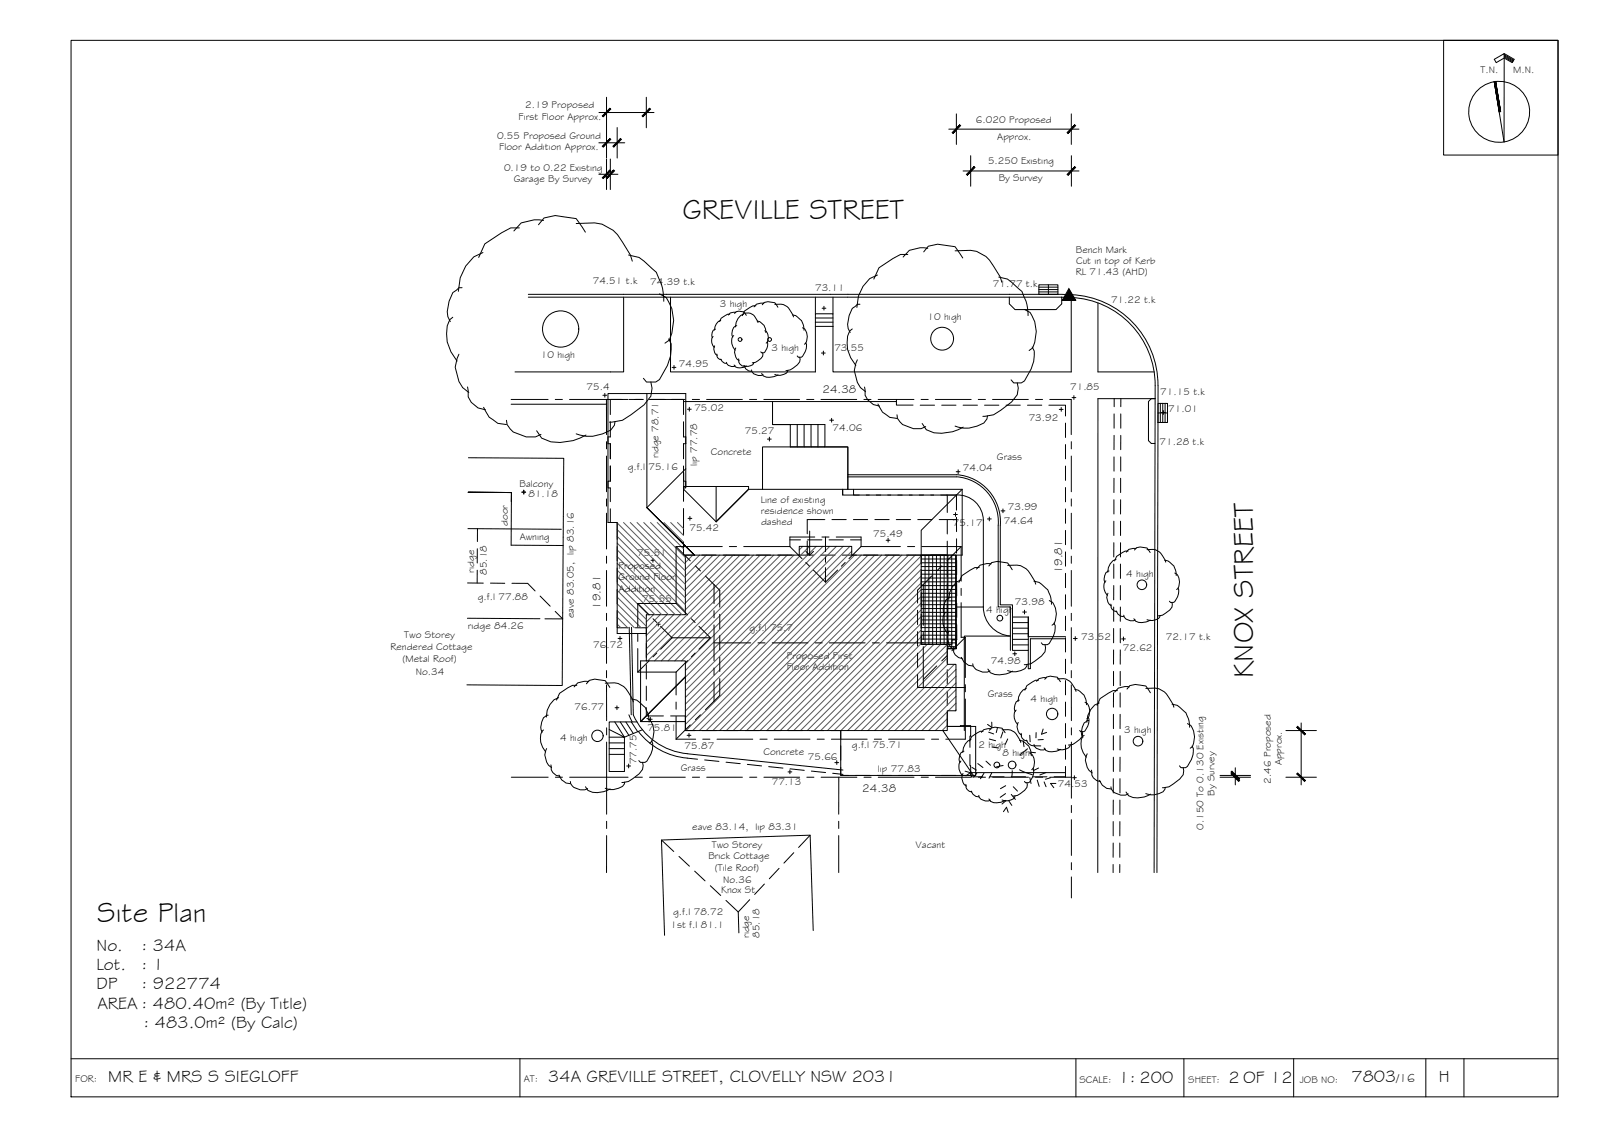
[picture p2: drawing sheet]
<svg xmlns="http://www.w3.org/2000/svg" width="420mm" height="297mm" viewBox="0 0 420 297" stroke-linecap="round" stroke-linejoin="round" font-family="sans-serif">
<!-- layer: TILES -->
<g fill="none" stroke="#000" stroke-width=".26">
<path d="M241.6 146.6h9.2M241.6 147.5h9.2M241.6 148.5h9.2M241.6 149.5h9.2M241.6 150.5h9.2M241.6 151.5h9.2M241.6 152.5h9.2M241.6 153.5h9.2M241.6 154.5h9.2M241.6 155.5h9.2M241.6 156.5h9.2M241.6 157.5h9.2"/>
<path d="M241.6 158.5h9.2M241.6 159.5h9.2M242.6 145.5v23.4M243.6 145.5v23.4M244.6 145.5v23.4M245.6 145.5v23.4M246.6 145.5v23.4M247.6 145.5v23.4M248.6 145.5v24.6M249.6 145.5v24.6M250.6 145.5v24.6M241.6 160.5h9.2"/>
<path d="M241.6 161.5h9.2M241.6 162.5h9.2M241.6 163.5h9.2M241.6 164.5h9.2M241.6 165.5h9.2M241.6 166.5h9.2M241.6 167.5h9.2M241.6 168.5h9.2M248.4 169.5h2.4"/>
</g>
<!-- layer: EXISTING -->
<g fill="none" stroke="#000" stroke-width=".26">
<path d="M138.6 77.9h139.9v1.8l-1.5 1.5h-10.8l-1.5-1.5v-1.8M138.6 77.2h138.9M163.6 77.9v19.6h-28.5M175.9 77.9v19.6h38v-11.9h4.6M213.9 77.9v4.4M218.5 77.9v4.4M272.5 74.7h5v2.5h-5zM272.5 75.9h5M272.5 75.3h5M272.5 76.5h5M275 74.7v2.5M277.5 77.2l3.5 .1"/>
<path d="M278.4 77.9l2.6 .1v19.5h-62.5v-11.9M280.9 78a23 23 0 0 1 22.1 23l-.3 127.8M281 77.3a23.8 23.8 0 0 1 22.7 23.7l-.3 127.8M288 79.4v18.1h14.7M213.9 85.6v-3.3h4.6v3.3M213.9 84.5h4.6M213.9 83.4h4.6M134.1 106h25M160.1 110.6v3.9h-.6v1.8h.6v4M163.1 104.7h-3v4M165 104.7h3.7M170.6 104.7h3.8"/>
<path d="M176.2 104.7h3.1v4M179.3 105.3h55.8v.9h4.4M179.3 110.6v3.9h.6v1.8h-.6v4M202.6 105.3v6h4.7v5.9h9.1v-5.9h-13.8M209.1 111.3v5.9M210.9 111.3v5.9M212.7 111.3v5.9M214.5 111.3v5.9M216.4 117.2h6v7.3h28.5a12.4 12.4 0 0 1 11.5 13.2l-.1 20.9h3.2v3.2h4.2M235.1 104.7v.6M241.3 106.2h3.8M247 106.2h3.7"/>
<path d="M252.6 106.2h3.8M258.2 106.2h3.8M263.8 106.2h3.8M269.5 106.2h3.7M275.1 106.2h4.3v2.9M279.4 110.9v3.8M279.4 116.6v3.7M292.2 119.8v3.7M292.2 108.5v3.8M292.2 114.1v3.8M292.2 104.5v2.1M293.9 119.8v3.7"/>
<path d="M293.9 108.5v3.8M293.9 114.1v3.8M294 104.5l-.1 2.1M301.9 104.5l-.7 .8v10.2l.7 .8h1M303 104.5h-15l-.1 124.3M303.7 105.8h2.5v5h-2.5zM303.7 108.3h2.5M304.3 105.8v5M305 105.8v5M305.6 105.8v5M122.7 138.6l24.5 .2M122.8 129l11.3 .1v2.4v-2.4z"/>
<path d="M122.8 129l11.3 .1v2.4M122.9 120l25 .2-.4 59.5-25-.2M125.2 138.6v3.4M134.1 131.5v11.4l13.6 .1M160.1 122.2v3.9h-.6v1.8h.6v3.6M160.1 133.4v3.6M179.3 122.2v3.9h.6v1.8h-.6v3.5M179.3 133.3v3.5M216.3 136.2h-4.6v3.7M218.2 136.2h3.7M221 129.8v-1.5v1.5h4.3M222.4 124.5v3.8"/>
<path d="M222.4 125h28.5M223.8 136.2h3.8M227.2 129.8h3.8M229.5 136.2h3.7M232.8 129.8h3.8M235.1 136.2h3.7M238.5 129.8h3.7M240.7 136.2h3.7M244.1 129.8h4.3v4.6M246.3 136.2h4.6M248.4 136.2v3.8M248.4 129.8h2.5"/>
<path d="M250.8 129.8a6.7 6.7 0 0 1 7.1 6.6M250.9 129.8v3.9M250.9 135.6v3.8M250.9 125a11.9 11.9 0 0 1 10.9 12.7v21.4h3.2v11.4M257.9 136.3v22.8M279.4 122.2v3.7M279.4 127.8v3.8M279.4 133.4v3.8M279.4 139.1v3.7M292.1 136.6v3.8M292.1 131v3.8M292.2 125.4l-.1 3.7"/>
<path d="M293.9 136.6v3.8M293.9 125.4v3.7M293.9 131v3.8M122.6 152.8l4.2 .1M125.2 149.5l-.1 3.4M125.2 143.9v3.7M128.6 152.9h3.8M134.3 152.9h4.1l1.9 2M141.7 156.3l2.6 2.6M192.6 145.5h3.9M198.4 145.5h3.7M204 145.5h3.8"/>
<path d="M209.6 145.5h3.8M211.7 141.8v3.7M215.3 145.5h3.7M220.9 145.5h3.7M226.5 145.5h3.8M232.1 145.5h3.8M237.8 145.5h3.8v2.4M241.6 149.7v3.8M241.6 155.4v3.7M248.4 141.9v3.7M248.4 147.5v3.7M248.4 153.1v3.8"/>
<path d="M248.4 158.7v3.8M250.7 159.1h7.2M250.9 141.3v3.7M250.9 146.9v3.7M250.9 152.5v3.7M250.9 158.1v3.8M257.9 159.1a7.6 7.6 0 0 0 7.1 7.6l-12.1 .1v24.7M279.4 144.7v3.7M279.4 150.3v3.8M279.4 155.9v3.8M292.1 159.1v3.8M292.1 147.9v3.7"/>
<path d="M292.1 153.5v3.8M292.1 142.3v3.7M293.8 159.1v3.8M293.8 153.5v3.8M293.9 147.9v3.7M293.9 142.3v3.7M122.6 162.1l19 .1M145.6 160.3l2 2-4.7-.1M165 164.5l.6 22.9M165.6 164.5l.5 22.9a17.2 17.2 0 0 0 14.3 10.2l40.7 4.3M241.6 166.6v2.3h3.1M241.6 161v3.7"/>
<path d="M246.6 168.9h3.1v-1.2h1.1v2.4h-2.4v3.6M248.4 164.4v4.5M248.4 175.6v3.7M250.9 163.8v3.9h-1.2M265.5 161.8v8.7h4.2v-8.7v5.1h9.7M265.5 163.2h4.2M265.5 164.7h4.2M265.5 166.2h4.2M265.5 167.6h4.2M265.5 169.1h4.2M279.4 167.5h-9.2v7.8h-.5v-4.8M279.4 161.6v3.7"/>
<path d="M279.4 167.2v3.7M279.4 172.8v3.8M279.4 178.4v3.8M292 176v3.8M292.1 164.8v3.7M292.1 170.4l-.1 3.7M293.8 176v3.8M293.8 170.4v3.7M293.8 164.8v3.7M159.8 191.3l4 2h-4M159.8 194.8h4M159.8 196.3h4"/>
<path d="M159.8 197.8h4M161.2 189.3l2.6 4M162.7 189.3l2.2 3.5M164.1 189.3l2 3M164.9 187.4l.9 1.9M165.6 189.3l1.6 2.5M167.1 189.3h-7.3v13h4v-9l4.7-2M167.4 191.8a18.1 18.1 0 0 0 12.8 6.9M170.1 187.7h3.9M175.9 187.7h3.9v3.8h2.5M180.2 198.8l2.8 .2M184.2 191.5h3.7"/>
<path d="M184.8 199.2l3.8 .4M189.8 191.5h3.8M190.4 199.8l3.7 .4M195.4 191.5h3.8M201.1 191.5h3.7M206.7 191.5h3.7M212.3 191.5h3.8M217.9 191.5h2.6v2.2M220.5 195.5v3.8M248.4 186.8v3.7l6.2-.3-.2 5.7M248.4 181.2v3.7M254.4 197.8l.2 5.5h-2.1"/>
<path d="M279.4 184.1v3.7M279.4 189.7v3.7M279.4 195.3v3.8M292 192.9v3.7M292 198.5v3.8M292 187.3v3.7M292 181.6v3.8M293.8 192.9v3.7M293.8 198.5l-.1 3.8M293.8 187.3v3.7M293.8 181.6v3.8M196 200.4l3.7 .4"/>
<path d="M201.6 201l3.7 .4M207.2 201.6l3.7 .4M212.5 219l-3 3.2M212.8 202.2l3.7 .3M218.4 202.7l2.7 .3M220.5 201.2v2.1h2.1M224.4 203.3h3.8M230 203.3h3.8M235.7 203.3h3.7M241.3 203.3h3.8M246.9 203.3h3.8M257.7 203.7h-3v-1.1h24.7v1.1h-2.9"/>
<path d="M259.6 203.7h3.7M265.2 203.7h3.8M270.8 203.7h3.8M279.4 200.9v2.9M292 215.4v3.7M292 204.1v3.8M292 209.8v3.7M293.7 215.4v3.7M293.7 209.8v3.7M293.7 204.1v3.8M173.5 220.2l3.2 3M178.1 224.5l2.7 2.6"/>
<path d="M182.2 228.4l2.7 2.5M186.3 232.2l2.7 2.6M190.4 236.1l3.2 3M196.6 235.9l-3 3.2 .2 5.5M200.5 231.8l-2.6 2.7M204.3 227.7l-2.5 2.7M208.2 223.6l-2.6 2.7M291.9 226.6v2.2M292 221l-.1 3.8M293.7 226.6v2.2M293.7 221v3.8M213.3 244l-.8-25-5.4 .1-33.6 1.1 .8 25"/>
</g>
<!-- layer: BORDER -->
<g fill="none" stroke="#000" stroke-width=".26">
<path d="M18.6 10.6h390v277h-390zM378.6 10.6h30v30.1h-30zM394.5 14l2.6 1.6-.5 .8-2.1-1.2-2.1 1.2-.5-.8 2.6-1.6v23.2l-2.6-15.8M394.5 14.3l2.5 1.5M394.5 14.6l2.4 1.4M394.5 14.9l2.2 1.3M392.3 21.4l1.3 7.9M18.6 277.6h390M136.4 277.6v10M282.2 277.6v10M310.5 277.6v10M339.3 277.6v10"/>
<path d="M374 277.6v10M383.9 277.6v10"/>
<circle cx="393.2" cy="29.3" r="8"/>
</g>
<!-- layer: NEWWORK -->
<g fill="none" stroke="#000" stroke-width=".26">
<path d="M169.7 103.2v29.9l10.2-10.2M161.9 137v29.1h7.6M179.3 136.8v3.4M179.3 127.5h17v.8l-8.5 8.5 8.5-8.5h56.1M179.3 123.9v4.4l8.5 8.5v-9.3M179.9 127.5v-24.3h-20.4v33.8h2.4v4.4M200 128.3v-11.1h22.4v11.1M223.9 128.3v1.5h4.1M229.9 129.8h3.7M235.5 129.8h3.7M241.1 129.8h3.8M246.7 129.8h4.2"/>
<path d="M252.4 128.3l-10.8 10.7v6.5M252.4 128.3v17.2h-1.6M179.3 142.1v3.4h2.9M179.8 145.5h29.8v-2.3h13.8v2.3h18.2v23.4h6.8v5.3h2.3v12.1h-2.3v5.2h-68.6v-18.2h-10.3v-12.1h10.3zM182.1 145.5l-12.4-12.4 12.4 12.4M184.1 145.5h3.7M189.7 145.5h2.9M244 145.5h6.8v24.6h-2.4M250.6 145.5h-9h6.8v23.4M161.9 160.2v4.4h2.8M166.6 164.6h2.9v2.2M169.5 173.3h-1.5v15.9h11.8"/>
<path d="M169.5 168.6v3.8M169.5 174.3v3.7M169.5 179.9v3.7M179.8 177.4l-11.8 11.8 11.8-11.8M169.5 185.5v2.2h.6"/>
</g>
<!-- layer: ROOFPLAN EXIST. -->
<path d="M247.3 191.5l8 11.8M248.4 190.5h7.5v12.8h-35.4v-11.8" fill="none" stroke="#000" stroke-width=".26"/>
<!-- layer: VEGSPREAD -->
<g fill="none" stroke="#000" stroke-width=".26">
<path d="M136.2 59.7h-2.3l-2.4 1.3-4.3 2.9-1.7 3.6M141.2 58.9l1.5-1.8 2.9-.6 5.5 .8 2.4 3.6M142.5 57.8l-2.4-.2-3.4 .8-1.9 2.2M151.1 58.6l4.9-.2a8.9 8.9 0 0 1 7.2 5.1l2.1 3.4 .5 1.6M121.2 75.4h-.8l-1.6 1.3-1 2.3-.5 2.7 .2 1.3 .6 1.3M126.7 66.2l-2.4 1.1-2.2 2.5-1.4 3-.5 3.6M164.9 66.9l2.7 .6 4.5 3.9a15.2 15.2 0 0 1 2 6.8v.8M173 77l1.7 1a10.8 10.8 0 0 1 .8 11.2l-1.1 .8M199.9 79.9l.5-.6 1-.2 1.8 .3 .8 1.2M200.3 79.5a2.61 2.61 0 0 0-2.5 .9M203.2 79.8a3.4 3.4 0 0 1 4 1.6l.9 1.7M225.5 79.8h-.6l-1.4 1-.8 1.9-.4 2.3 .1 1.1 .6 1.1"/>
<path d="M230.1 72.1l-2 .9-1.8 2.1-1.2 2.5-.4 3M238.1 66.7h-1.9l-2 1.1-3.7 2.4-1.3 3M242.3 66l1.2-1.4 2.4-.6 4.6 .7 2 2.9M243.3 65.1l-2-.1-2.8 .6-1.6 1.8M250.5 65.8l4-.2a7.3 7.3 0 0 1 6.1 4.2l1.7 2.8 .4 1.4M261.9 72.6l2.3 .6 3.8 3.2a12.5 12.5 0 0 1 1.6 6.3M118.8 83.2l-.9 .6a9.9 9.9 0 0 0 2 10.9M120.4 92.9l-.5 1.1-.5 2.3 1 3.7 .9 1.6 1.7 1.3M175.4 88.9l.6 1.2a13.1 13.1 0 0 1-3 9.4l-1 .7h-2.4l-.9-1M187 88.2a2.21 2.21 0 0 0 .3 2.9M187.4 90.7a1.87 1.87 0 0 0 .7 2.5M187.6 86.3a1.4 1.4 0 0 0-.7 2.2"/>
<path d="M188 92.8a1.25 1.25 0 0 0 1.2 1.5M189 84a2.59 2.59 0 0 0-1.6 2.5M189 94.1l.2 .3a1.76 1.76 0 0 0 1.3 .9M190.5 95l.1 .3a1.61 1.61 0 0 0 2.2 .6M191.4 82.4a3.2 3.2 0 0 0-2.7 1.9M192.4 88a2.9 2.9 0 0 0 .4 3.8M192.5 95.7a2.05 2.05 0 0 0 2.9 .5l.4-.2M192.7 82.2a1.78 1.78 0 0 1 2.8 .2l.2 .3M193 91.2a2.49 2.49 0 0 0 .8 3.4M193 81.9a1.93 1.93 0 0 0-2 .7M193.2 85.4a1.79 1.79 0 0 0-1.3 2.1l.3 .9M193.7 94.1a1.63 1.63 0 0 0 1.6 2"/>
<path d="M195.1 82.3a3.5 3.5 0 0 0-2.2 3.4M195.1 82.1a2.91 2.91 0 0 1 3.6 2.1l.1 .4M197.1 97l.1 .4a2.14 2.14 0 0 0 2.9 .8M197.7 95.1a1.88 1.88 0 0 1-2.6 .8 2.05 2.05 0 0 0 2 1.5M198.3 80.2h-.8l-2.3 1.4-.5 1.2M198.6 84.2a2.93 2.93 0 0 1 2.3 3M199.8 97.9a2.67 2.67 0 0 0 3.7 .6l.6-.2M200 92.5l.1 .4a2.91 2.91 0 0 1-2.6 2.2h-.2M200.6 86.7a2.11 2.11 0 0 1 .3 3.3M201.2 89.7l.1 .3a3 3 0 0 1-1 2.5h-.6l-.2-.3M206.6 97.1v.3a2.89 2.89 0 0 1-3.4 .8M207.8 82.5a3.9 3.9 0 0 1 3.1 4.1"/>
<path d="M209.7 93.7l.2 .5a4 4 0 0 1-3.6 2.9h-.2M210.5 85.9a2.81 2.81 0 0 1 .5 4.3M211.3 89.9a3.4 3.4 0 0 1-1.1 3.8h-.8l-.3-.4M223.5 86.2l-.7 .6a8.3 8.3 0 0 0 1.7 9M224.9 94.3l-.4 1a6.5 6.5 0 0 0 2.5 7.4M268.7 81.1l1.5 .8a9.1 9.1 0 0 1 .6 9.3l-.9 .7M270.7 91l.6 1a10.9 10.9 0 0 1-2.6 7.9l-.8 .5h-2l-.7-.8M122.6 101.4l.2 1a4.6 4.6 0 0 0 4.5 5M126.8 106.8l1.5 2.6 2.3 1.6 2.2 .3M132.8 110.2l.2 1.1 1.6 2 3.4 1.2h2.4l1.5-.6M140.7 112.9l1.4 2a11.6 11.6 0 0 0 10 0l1.6-.8M161.3 110.5l-.2 1-.9 1.3a10 10 0 0 1-9.1 .9"/>
<path d="M170.7 100.2l.3 1.6-.3 2.1-1.8 2.2-5.7 4.1-3.3 .5M226.7 101.5l.2 .8a3.8 3.8 0 0 0 3.8 4.2M230.3 105.9l1.2 2.2 1.9 1.3 1.9 .3M235.3 108.7l.1 1 1.3 1.6 2.9 1.1h2l1.2-.6M241.9 111l1 1.7a10.1 10.1 0 0 0 9.7-.7M259 109l-.1 .8-.9 1.1a8.3 8.3 0 0 1-7.5 .8M266.8 100.4l.3 1.3-.3 1.8-1.5 1.9-4.7 3.3-2.8 .4M249.3 156.6a2.28 2.28 0 0 0-1.7 1.8l-.2 1.4 .4 1.3M252.1 152a5.2 5.2 0 0 0-3.3 5.1M256.8 148.8h-1.1l-3.4 2.1-.8 1.8M259.3 148.4l.8-.9 1.4-.3 2.8 .4 1.2 1.8M260 147.8h-1.2l-1.7 .4-1 1"/>
<path d="M264.3 148.2a5.1 5.1 0 0 1 6 2.5l1.1 1.7 .2 .8M271.2 152.4a5.4 5.4 0 0 1 3.9 3l.5 1.3 .2 1.7M275.2 157.5l.9 .4a5.5 5.5 0 0 1 .4 5.6l-.6 .4M290.1 152.3a2.87 2.87 0 0 0 .3 3.8M290.6 155.5a2.49 2.49 0 0 0 .9 3.4M290.9 149.7a1.79 1.79 0 0 0-1.3 2.1l.2 .9M291.3 158.4a1.68 1.68 0 0 0 1.6 2M292.7 146.6a3.4 3.4 0 0 0-2.2 3.4M295.9 144.5h-.8l-2.3 1.4-.5 1.2M297.5 144.2l.5-.6 1-.2 1.8 .3 .9 1.2M298 143.8a2.61 2.61 0 0 0-2.6 1M300.8 144.1a3.5 3.5 0 0 1 4.1 1.6l.8 1.7"/>
<path d="M305.4 146.8a3.9 3.9 0 0 1 3.1 4.1M307.4 157.9v1.3a5.3 5.3 0 0 1-3.7 2.3M308.1 150.2a2.8 2.8 0 0 1 .5 4.4M308.9 154.2a3.4 3.4 0 0 1-1.1 3.7h-.8l-.3-.3M151.3 179.7h-1.1l-3.4 2.1-.8 1.8M153.8 179.3l.7-.9 1.5-.4 2.7 .4 1.2 1.8M154.4 178.7l-1.2-.1-1.7 .4-.9 1.1M158.7 179.1a5.1 5.1 0 0 1 6.1 2.4l1 1.7 .3 .8M248.1 160.5a3 3 0 0 0-.7 3.3l.4 1.3 .9 1.2M248.9 165.4a3.7 3.7 0 0 0 1.3 5M250 169.7l.1 .4a2.29 2.29 0 0 0 2.3 2.5M252.1 172.3a3.1 3.1 0 0 0 3 2.3"/>
<path d="M255.1 174l.1 .6a3.3 3.3 0 0 0 4.5 1.3M259.1 175.4l.6 1a6.1 6.1 0 0 0 5.9-.4M269.4 174.2l-.1 .5-.5 .6a5 5 0 0 1-4.5 .5M272.3 178.3h-.7l-2.3 1.5-.5 1.1M274 178.1l.5-.6 1-.2 1.8 .2 .8 1.2M274.1 169l.1 .8-.1 1.1-.9 1.1-2.9 2-1.7 .3M274.4 177.7a2.5 2.5 0 0 0-2.5 .9M276.4 163.4a3.8 3.8 0 0 1-.1 3.4l-1.1 1.9-.5 .3h-1.2l-.4-.5M277.3 178a3.4 3.4 0 0 1 4.1 1.6l.8 1.7M292.7 160.2a2.03 2.03 0 0 0 2 1.5M294.7 161.3l.1 .4a2.18 2.18 0 0 0 3 .8M297.4 162.2a2.74 2.74 0 0 0 3.8 .6l.5-.2"/>
<path d="M304.2 161.4v.3a2.98 2.98 0 0 1-3.4 .8M142.5 191.4a3.1 3.1 0 0 0-.7 3.2l.5 1.3 .8 1.2M143.4 196.3a3.7 3.7 0 0 0 1.3 4.9M143.8 187.5a2.21 2.21 0 0 0-1.7 1.8l-.3 1.4 .4 1.3M146.5 182.9a5.2 5.2 0 0 0-3.2 5.1M165.6 183.2a5.4 5.4 0 0 1 4 3.1l.5 1.3 .1 1.7M168.5 199.9l.2 .8-.2 1-.9 1.2-2.8 2-1.7 .2M169.7 188.3l.8 .5a5.5 5.5 0 0 1 .4 5.6l-.5 .4M170.9 194.2a5 5 0 0 1-1.7 5.7h-1.2l-.5-.5M252 199.5a2.94 2.94 0 0 0 .4 3.9M252.8 196.9a1.84 1.84 0 0 0-1.3 2.1l.3 .9M254.7 193.9a3.5 3.5 0 0 0-2.2 3.4"/>
<path d="M257.8 191.7h-.7l-2.3 1.4-.5 1.2M258.6 199.6l1.2 1M259.3 192l1.3 .4M259.5 193.8l1.6 .4M259.5 191.4l.5-.5 1-.3 1.8 .3 .8 1.2M260 191.1a2.5 2.5 0 0 0-2.6 .9M260.1 189.3v1.4l-1.1-.8M260.3 195.8l1.6 .3M261.6 190.7l-.3 1.4M262.8 191.3a3.4 3.4 0 0 1 4.1 1.7l.8 1.6M263 191.9l-.5 1.6M264.3 193.7l-.7 1.5"/>
<path d="M266.5 186.2a2.84 2.84 0 0 0 .4 3.8M267 189.4a2.49 2.49 0 0 0 .9 3.3M267.3 183.6a1.88 1.88 0 0 0-1.3 2.1l.3 .8M267.4 194.1a4 4 0 0 1 3.1 4M267.8 192.2a1.68 1.68 0 0 0 1.6 2M268.3 194.2l.3 1.6M269.2 180.5a3.4 3.4 0 0 0-2.2 3.4M269.2 194a2.08 2.08 0 0 0 2 1.6M269.5 196.3l-2 1.7M270 197.2l1.6 .2M270.1 192.8l.1 1.7M270.1 197.5a2.62 2.62 0 0 1 1.1 3.4l-.2 .6-.4 .3"/>
<path d="M271.2 195.2l.1 .4a2.22 2.22 0 0 0 2.9 .8M271.3 195.5l1.7 .1M271.7 192.1v1.3M273.6 191.1l-.4 1.4 1.3-.5M273.6 193.9l-1.3 .1M273.8 196.1a1.67 1.67 0 0 0 2.1 1l1.1-.2 1.2-.4M280.7 195.3a1.7 1.7 0 0 1-1.9 1.3l-1.5-.2M281.9 180.7a3.9 3.9 0 0 1 3.1 4.1M283.8 191.8l.1 .6a3.9 3.9 0 0 1-3.5 2.9h-.2M284.3 192.8a3 3 0 0 0-.7 3.2l.5 1.3 .8 1.2M284.6 184.1a2.58 2.58 0 0 1 1.1 3.5l-.3 .6-.3 .2M285.1 197.6a3.7 3.7 0 0 0 1.3 5"/>
<path d="M285.4 188.1a3.4 3.4 0 0 1-1.1 3.7h-.9l-.2-.3M285.5 188.9h-.4l-.8 .6a3.4 3.4 0 0 0-.3 3.8M288.3 184.3a5.2 5.2 0 0 0-3.2 5.1M293.1 181.1h-1.2l-3.4 2-.8 1.8M295.6 180.7l.7-.9 1.5-.4 2.7 .4 1.2 1.8M296.2 180.1l-1.2-.1-1.7 .4-1 1.1M300.5 180.5a5.1 5.1 0 0 1 6.1 2.4l1 1.7 .3 .8M307.4 184.6a5.4 5.4 0 0 1 3.9 3.1l.5 1.3 .2 1.7M311.4 189.7a3.5 3.5 0 0 1 1.9 3.5l-.6 2.6-.5 .4M312.6 195.6a3.9 3.9 0 0 1-.1 3.5l-1.1 1.8-.5 .4h-1.2l-.4-.5M144.5 200.5l.1 .5a2.28 2.28 0 0 0 2.2 2.5M146.6 203.2a3.1 3.1 0 0 0 3 2.3"/>
<path d="M149.6 204.9l.1 .6a3.2 3.2 0 0 0 4.4 1.2M153.6 206.3a2.54 2.54 0 0 0 3 1.5l1.7-.2 1.7-.8M163.8 205.1v.4a4.4 4.4 0 0 1-5.1 1.2M252.6 202.8a2.43 2.43 0 0 0 .8 3.3M253.1 202.2l1.4 .4-1.2 .8M253.3 205.6a1.68 1.68 0 0 0 1.6 2M254.7 207.4a2.03 2.03 0 0 0 2 1.5M254.9 201.2l1.2 .7M256.2 202.7l-.8 1.1M256.4 200.2l1.4 1M256.7 208.5l.1 .4a2.2 2.2 0 0 0 2.9 .9M258.1 202.7l-1 1.5"/>
<path d="M259.4 209.5a1.67 1.67 0 0 0 2 1l1.1-.2 1.2-.5M260.1 202.6l-.7 1.4M263.1 200.7l-1.9 .4M263.2 212.8l.8-1.2 .4 1.4M263.7 208.1l-1.4 .9M263.8 206l-1.4 .8M263.8 209.9l-1 .9M264.6 210l.8 1.2M265.2 208.3l1.1 1.3M265.5 202l-.1 1.7M265.8 206.3l1.1 1.1M266.2 208.7v.3a2.95 2.95 0 0 1-3.4 .7"/>
<path d="M267.4 201.8l3.3 1.3M269.3 205.2l.1 .5a3.9 3.9 0 0 1-3.5 3h-.2M270.1 203.8l.3 1.6M270.9 201.4a3.4 3.4 0 0 1-1.1 3.8h-.8l-.3-.3M272 204.5l.5 1.7M272.4 201.4l-1.4 .6M273.8 205l.5 1.3M274.3 202.6l-1.6 .6M275.5 203.9l-1.3 .4M276.9 205.4h-1.4l.9 1.1M286.3 201.9v.5a2.29 2.29 0 0 0 2.3 2.5M288.4 204.6a3.1 3.1 0 0 0 3 2.2"/>
<path d="M291.4 206.3l.1 .5a3.2 3.2 0 0 0 4.4 1.3M295.3 207.6a2.54 2.54 0 0 0 3.1 1.6l1.7-.2 1.7-.8M305.6 206.4l-.1 .5-.5 .7a5 5 0 0 1-4.5 .5M310.3 201.3l.2 .8-.2 1-.9 1.2-2.8 2-1.7 .2"/>
<circle cx="147" cy="86.3" r="4.8"/>
<circle cx="194.1" cy="89" r=".5"/>
<circle cx="201.8" cy="89" r=".5"/>
<circle cx="247.1" cy="88.8" r="3"/>
<circle cx="299.5" cy="153.3" r="1.26"/>
<circle cx="262.2" cy="162.1" r=".75"/>
<circle cx="156.7" cy="192.9" r="1.49"/>
<circle cx="275.9" cy="187.2" r="1.49"/>
<circle cx="298.5" cy="194.3" r="1.26"/>
<circle cx="261.4" cy="200.6" r=".75"/>
<circle cx="265.4" cy="200.6" r="1.01"/>
</g>
<!-- layer: BOUNDARY -->
<g fill="none" stroke="#000" stroke-width=".26">
<path d="M134.1 104.7h9.6M145.6 104.7h1.9M149.4 104.7h9.7M159.1 115.8v1.9M159.1 119.6v9.3M164.7 104.7h-5.6v9.2M166.6 104.7h1.9M170.3 104.7h9.4M181.6 104.7h1.9M185.3 104.7h9.4M196.6 104.7h1.8M200.3 104.7h9.4"/>
<path d="M211.6 104.7h1.9M215.3 104.7h9.4M226.6 104.7h1.8M230.3 104.7h9.4M241.6 104.7h1.8M245.3 104.7h9.4M256.6 104.7h1.9M260.3 104.7h9.4M271.6 104.7h1.8M275.3 104.7h5.7v9.2M281 115.8v1.9M281 119.6v9.3"/>
<path d="M159.1 130.8v1.9M159.1 134.5v9.4M281 130.8v1.9M281 134.5v9.4M159.1 145.8v1.9M159.1 149.6v9.3M281 145.8v1.9M281 149.6v9.3M159.1 160.8v1.9M159.1 164.5v9.4M159.1 175.8v1.9M159.1 179.5v9.4"/>
<path d="M281 160.8v1.9M281 164.5v9.4M281 175.8v1.9M281 179.5v9.4M159.1 190.8v1.9M159.1 194.6v18.9M281 194.6v14.7M281 190.8v1.9M134.1 203.8h9.7M145.7 203.8h1.8M149.4 203.8h15.3M159.1 215.3v1.9"/>
<path d="M159.1 219.1v9.7M166.6 203.8h1.9M170.4 203.8h9.3M181.6 203.8h1.9M185.3 203.8h9.4M196.6 203.8h1.9M200.3 203.8h9.4M211.6 203.8h1.9M215.4 203.8h9.3M220 215.3v1.9M220 219.1v9.7M220 203.8v9.7"/>
<path d="M226.6 203.8h1.9M230.3 203.8h9.4M241.6 203.8h1.9M245.3 203.8h9.4M256.6 203.8h1.9M260.4 203.8h9.3M271.6 203.8h1.9M275.3 203.8h5.7M281 211.2v1.8M281 214.9v9.4M281 226.2v1.8M281 229.9v5.5"/>
</g>
<!-- layer: TEXT -->
<path d="M281 77.3h.1" fill="none" stroke="#000" stroke-width=".26"/>
<!-- layer: HGTS_11 -->
<g fill="none" stroke="#000" stroke-width=".26">
<path d="M176.3 96.3h1M176.8 95.8v1M215.4 92.6h1M215.6 80.8h1M215.9 92v1.1M216.1 80.3v1M158.1 103.6h1M158.6 103.1v1M180.3 107.3h1M180.8 106.8v1M201.3 115.1h1M201.8 114.6v1"/>
<path d="M217.6 110.2h1M218.1 109.7v1M277.8 107.3h1M278.3 106.8v1M281.2 104.2h1M281.7 103.7v1M304.6 108.2h1M305.1 107.6v1M136.9 129h1M137.4 128.5v1M180.5 135.9h.9M180.9 135.4v1"/>
<path d="M250.1 134.9h1M250.6 134.4v1M250.8 123.7h1M251.3 123.2v1M259 136.1h1M259.5 135.5v1.1M262.6 133.9h1M263 133.4v1M170.7 146.9h1.1M171.2 146.4v1M232.4 141.6h1M232.9 141.1v1"/>
<path d="M268.7 160v1M162.1 167.4h1M162.6 166.9v1M172.2 163.7h1M172.6 163.2v1M265.6 171.4h1M266.2 170.9v1M268.2 160.5h1M281.5 167.4h1M282 166.9v1M294.2 167.5h1M294.6 167v1"/>
<path d="M161.3 185.5h1M161.8 185.1v.9M170.1 188.6h1M170.6 188.1v1M180.2 192.8h1M180.7 192.3v1M219 199.9h.9M219.5 199.4v1M164.4 200.8h1M164.9 200.3v1M206.7 202.4h1M207.2 201.9v1"/>
<path d="M281.3 203.9h1M281.8 203.4v1"/>
</g>
<!-- layer: TEXT -->
<path d="M280.3 75.7l1.8 3h-3.5zM278.6 78.7h3.5z" fill="#000" stroke="#000" stroke-width=".26"/>
<!-- layer: BORDER -->
<g fill="#000" stroke="#000" stroke-width=".26">
<path d="M391.9 21.4l1.3 7.9zM391.9 21.4h.3l1 7.9z"/>
<path d="M392.2 21.4l1 7.9h.4zM392.2 21.4l1.4 7.9z"/>
</g>
<!-- layer: HATCH -->
<g fill="none" stroke="#545454" stroke-width=".26">
<path d="M161.9 138.8l17.9 18M161.9 137.1l17.9 17.9M163.5 137l16.3 16.2M165.3 137l14.5 14.5M167.1 137l12.7 12.7M168.8 137l11 10.9M170.6 137l9.2 9.1M172.4 137l6.9 6.9M174.1 137l5.2 5.1M175.9 137l3.4 3.3M177.7 137l1.6 1.6M161.9 158.3l6.3 6.3"/>
<path d="M161.9 156.5l7.6 7.7M161.9 154.8l7.6 7.6M161.9 153l8.1 8.2M161.9 151.2l9.9 10M161.9 149.5l11.7 11.7M161.9 147.7l13.4 13.5M161.9 145.9l15.2 15.3M161.9 144.2l17 17M161.9 142.4l17.9 17.9M161.9 140.6l17.9 17.9M179.9 145.5l-.1 .2M181.7 145.5l-1.9 2"/>
<path d="M183.5 145.5l-3.7 3.8M185.2 145.5l-5.4 5.5M187 145.5l-7.2 7.3M188.8 145.5l-9 9.1M190.5 145.5l-10.7 10.8M192.3 145.5l-12.5 12.6M194.1 145.5l-14.3 14.4M195.8 145.5l-26.3 26.4M197.6 145.5l-27.7 27.8M199.4 145.5l-27.7 27.8M201.2 145.5l-27.8 27.8M202.9 145.5l-27.7 27.8"/>
<path d="M204.7 145.5l-27.7 27.8M206.5 145.5l-27.8 27.8M208.2 145.5l-28.4 28.5M210.5 143.2l-.9 1M212.3 143.2l-32.5 32.6M214.1 143.2l-34.3 34.3M215.8 143.2l-36 36.1M217.6 143.2l-37.8 37.9M219.4 143.2l-39.6 39.7M221.1 143.2l-41.3 41.4M222.9 143.2l-43.1 43.2M223.4 144.5l-43.6 43.6"/>
<path d="M224.1 145.5l-44.3 44.4M225.9 145.5l-46 46M227.7 145.5l-46 46M229.4 145.5l-46 46M231.2 145.5l-46 46M233 145.5l-46 46M234.7 145.5l-45.9 46M236.5 145.5l-46 46M238.3 145.5l-46 46M240 145.5l-46 46M241.6 145.7l-45.8 45.8M241.6 147.5l-44 44"/>
<path d="M241.6 149.3l-42.2 42.2M241.6 151l-40.5 40.5M241.6 152.8l-38.7 38.7M241.6 154.6l-37 36.9M241.6 156.4l-35.2 35.1M241.6 158.1l-33.4 33.4M241.6 159.9l-31.6 31.6M161.9 163.6l.9 1M161.9 161.8l2.7 2.8M161.9 160.1l4.5 4.5M169.6 161.2l-.1 .1M171.4 161.2l-1.9 1.8"/>
<path d="M173.2 161.2l-3.7 3.6M174.9 161.2l-5.4 5.4M176.7 161.2l-7.2 7.2M178.5 161.2l-9 8.9M241.6 161.6l-29.9 29.9M241.6 163.4l-28.1 28.1M241.6 165.2l-26.3 26.3M241.6 167l-24.6 24.5M241.6 168.7l-22.8 22.8M243.2 168.9l-22.6 22.6M244.9 168.9l-22.6 22.6M246.7 168.9l-22.6 22.6"/>
<path d="M248.4 169l-22.5 22.5M248.4 170.7l-20.8 20.8M248.4 172.5l-19 19M248.5 174.2l-17.3 17.3M250.3 174.2l-17.4 17.3M250.7 175.5l-16 16M250.7 177.3l-14.2 14.2M250.7 179l-12.5 12.5M248.4 186.6l-4.8 4.9M248.4 188.4l-3.1 3.1M248.4 190.2l-1.3 1.3M250.7 180.8l-10.7 10.7"/>
<path d="M250.7 182.6l-8.9 8.9M250.7 184.4l-2 1.9M250.7 186.1l-.2 .2"/>
</g>
<!-- layer: DIMENSION -->
<g fill="none" stroke="#000" stroke-width=".26">
<path d="M157.1 37.4h6.8M157.1 29.5h14.4M159.1 25.5v15.9M161.9 33.4v8M169.5 25.5v8M248.8 33.9h34.2M250.8 29.9v8M281 29.9v8M157.1 45.7h5M159.1 41.7v8M160.1 41.7v8M252.6 44.8h30.4"/>
<path d="M254.6 40.8v8M281 40.8v8M337.3 191.5h8M341.3 189.5v16.3M320 203.8h8M320 203.3h8M324 201.3v4.5M337.3 203.8h8"/>
</g>
<!-- layer: 0 -->
<g fill="#000" stroke="#000" stroke-width=".26">
<path d="M160 36.3l-1.8 2.2 2-2zM160 36.3l-1.8 2.2-.2-.2z"/>
<path d="M160 28.4l-1.8 2.2 2-2zM160 28.4l-1.8 2.2-.2-.2z"/>
<path d="M160.7 38.3l.3 .2 1.8-2.2zM162.8 36.3l.2 .2-2 2z"/>
<path d="M168.4 30.4l.2 .2 1.8-2.2zM170.4 28.4l.2 .2-2 2z"/>
<path d="M251.7 32.7l-1.8 2.3 2-2.1zM251.7 32.7l-1.8 2.3-.2-.3z"/>
<path d="M279.9 34.7l.2 .3 1.8-2.3zM281.9 32.7l.2 .2-2 2.1z"/>
<path d="M158 46.6l.2 .2 1.8-2.2zM160 44.6l.2 .2-2 2z"/>
<path d="M161 44.6l-1.8 2.2 2-2zM158.9 46.6l2.1-2-1.8 2.2z"/>
<path d="M255.5 43.7l-1.8 2.2 2-2zM255.5 43.7l-1.8 2.2-.2-.2z"/>
<path d="M281.9 43.7l-2 2 .2 .2zM281.9 43.7l.2 .2-2 2z"/>
<path d="M340.1 190.6l2 2.1 .3-.3zM340.1 190.6l.2-.2 2.1 2z"/>
<path d="M323.1 202.2l-.2 .2 2.2 1.8zM322.9 202.4l2.2 1.8-.2 .2z"/>
<path d="M322.9 202.9l2 2 .2-.2zM322.9 202.9l.2-.2 2 2z"/>
<path d="M340.1 202.9l2.3 1.8-2.1-2zM340.1 202.9l2.3 1.8-.3 .2z"/>
</g>
<path d="M212.4 139.2v6.3M211.4 144.5l1 1 1-1" fill="none" stroke="#000" stroke-width=".26"/>
<!-- layer: ROOFPLAN NEW -->
<g fill="none" stroke="#000" stroke-width=".26">
<path d="M167.3 158.2h10M167.3 158.2v6.2M167.3 158.2l3 3M177.3 143.3h12.1M177.3 143.3v14.9M177.3 143.3l3.7 3.7M177.3 158.2l3 3M182.4 148.4l1.3 1.3M185 151l3.8 3.8v4.4M187.3 153.3v4.9M191.3 143.3h1.9M195.1 143.3h12.1"/>
<path d="M207.2 141.5h2.7M207.2 143.3l3.1 3.2M211.3 147.5l1 1M211.8 141.5h3.8M213.3 149.5l3.2 3.1M213.7 140.8h-6.5v2.5M215.6 140.8h1.8M216.5 140.8v3.8M216.5 146v1.4M216.5 148.8v3.8M217.4 141.5h3.8M219.3 140.8h6.5v2.5"/>
<path d="M219.7 149.5l-3.2 3.1M221.7 147.5l-1 1M223.1 141.5h2.7M225.8 143.3h10.3M225.8 143.3l-3.1 3.2M238 143.3h1.9M240.7 160v3.7M241.8 143.3h10.3M242.2 153.2v10.7M244.4 151l-3.7 3.7v3.4M247 148.4l-1.3 1.3M252.1 158v9.1h1.1v10.5"/>
<path d="M252.1 143.3v9.1M252.1 154.3v1.8M252.1 143.3l-3.7 3.7M167.3 176.2h10M167.3 166.3v1.9M167.3 170v6.2M170.3 173.2l-3 3M171.3 162.2l1 1M172.3 171.2l-1 1M173.3 164.2l3 3M176.3 167.2h10l-3 3M176.3 167.2l-3 3"/>
<path d="M177.3 176.2v6M180.3 173.2l-3 3M181.3 162.2l1 1M182.3 171.2l-1 1M183.3 164.2l3 3M187.3 168.5h9.6M187.3 160.1v1.9M187.3 163.8v9.4M187.3 175.1v1.9M187.3 178.9v4.9M188.8 177.9v4.4l-3.8 3.8M188.8 161.1v3.7"/>
<path d="M188.8 166.7v3.7M188.8 172.3v3.7M198.8 168.5h1.8M202.5 168.5h9.4M213.8 168.5h1.9M217.5 168.5h9.4M228.8 168.5h1.8M232.5 168.5h9.7M240.7 176.9v3.3h12.5M240.7 165.6v3.8M240.7 171.2v3.8M242.2 165.8v1.9"/>
<path d="M242.2 169.5v10.7M245.7 174.6l-3.5 3.5M248.3 172l-1.3 1.3M253.2 179.5v1.9M253.2 167.1l-3.6 3.5M177.3 193.8h5.1M177.3 184.1v1.8M177.3 187.8v6M181 190l-3.7 3.8M183.7 187.4l-1.3 1.3M184.3 193.8h1.9M188.1 193.8h9.3"/>
<path d="M199.3 193.8h1.9M203.1 193.8h9.3M214.3 193.8h1.9M218.1 193.8h9.3M229.3 193.8h1.9M233.1 193.8h9.3M244.3 193.8h1.9M253.2 183.3v10.5h-5.1"/>
</g>
<g font-size="7.5">
<text x="179" y="57.4">GREVILLE STREET</text>
<text x="328.7" y="177.8" transform="rotate(-90 328.7 177.8)">KNOX STREET</text>
<text x="25.5" y="241.8">Site Plan</text>
</g>
<g font-size="4.5">
<text x="25.3" y="249.4">No.</text>
<text x="37.1" y="249.4">: 34A</text>
<text x="25.3" y="254.4">Lot.</text>
<text x="37.1" y="254.4">: 1</text>
<text x="25.3" y="259.4">DP</text>
<text x="37.1" y="259.4">: 922774</text>
<text x="25.5" y="264.4">AREA : 480.40m² (By Title)</text>
<text x="37.6" y="269.4">: 483.0m² (By Calc)</text>
<text x="28.4" y="283.6">MR E &amp; MRS S SIEGLOFF</text>
<text x="143.8" y="283.6">34A GREVILLE STREET, CLOVELLY NSW 2031</text>
<text x="293.4" y="283.9">1: 200</text>
<text x="322.2" y="283.9">2 OF 12</text>
<text x="354.4" y="283.8">7803</text>
<text x="377.4" y="283.7">H</text>
</g>
<text font-size="3.2" x="366.2" y="283.8">/16</text>
<g font-size="3">
<text x="215.7" y="103.1">24.38</text>
<text x="278.5" y="150.3" transform="rotate(-90 278.5 150.3)">19.81</text>
<text x="157.5" y="159.6" transform="rotate(-90 157.5 159.6)">19.81</text>
<text x="226.1" y="207.8">24.38</text>
</g>
<g font-size="2.6">
<text x="388.3" y="19.3">T.N.</text>
<text x="396.9" y="19.3">M.N.</text>
<text x="137.7" y="28.4">2.19 Proposed</text>
<text x="136" y="31.3">First Floor Approx.</text>
<text x="256" y="32.2">6.020 Proposed</text>
<text x="130.4" y="36.5">0.55 Proposed Ground</text>
<text x="130.9" y="39.4">Floor Addition Approx.</text>
<text x="261.6" y="36.6">Approx.</text>
<text x="132.2" y="44.7">0.19 to 0.22 Existing</text>
<text x="134.8" y="47.7">Garage By Survey</text>
<text x="259.1" y="43.1">5.250 Existing</text>
<text x="261.9" y="47.6">By Survey</text>
<text x="282.2" y="66.3">Bench Mark</text>
<text x="282.2" y="69.3">Cut in top of Kerb</text>
<text x="155.5" y="74.5">74.51 t.k</text>
<text x="170.5" y="74.8">74.39 t.k</text>
<text x="213.8" y="76.4">73.11</text>
<text x="260.4" y="75.3">71.77 t.k</text>
<text x="282.1" y="72.2">RL 71.43 (AHD)</text>
<text x="188.8" y="80.6">3 high</text>
<text x="243.3" y="84">10 high</text>
<text x="291.4" y="79.4">71.22 t.k</text>
<text x="141.9" y="93.8">10 high</text>
<text x="202.4" y="92">3 high</text>
<text x="218.8" y="92">73.55</text>
<text x="178" y="96.1">74.95</text>
<text x="153.8" y="102.3">75.4</text>
<text x="182.1" y="107.8">75.02</text>
<text x="280.7" y="102.4">71.85</text>
<text x="304.3" y="103.5">71.15 t.k</text>
<text x="306.4" y="108">71.01</text>
<text x="195.3" y="113.7">75.27</text>
<text x="218.4" y="113">74.06</text>
<text x="269.8" y="110.3">73.92</text>
<text x="186.5" y="119.4">Concrete</text>
<text x="304.1" y="116.6">71.28 t.k</text>
<text x="164.6" y="123.1">g.f.l 75.16</text>
<text x="172.7" y="120.1" transform="rotate(-90 172.7 120.1)">ridge 78.71</text>
<text x="182.9" y="122.2" transform="rotate(-90 182.9 122.2)">lip 77.78</text>
<text x="252.5" y="123.5">74.04</text>
<text x="261.5" y="120.6">Grass</text>
<text x="136.3" y="127.7">Balcony</text>
<text x="138.6" y="130.4">81.18</text>
<text x="199.5" y="131.8">Line of existing</text>
<text x="133.2" y="137.9" transform="rotate(-90 133.2 137.9)">door</text>
<text x="199.5" y="134.7">residence shown</text>
<text x="199.6" y="137.6">dashed</text>
<text x="249.9" y="137.9">75.17</text>
<text x="263.3" y="137.5">74.64</text>
<text x="264.3" y="133.7">73.99</text>
<text x="136.3" y="141.6">Awning</text>
<text x="180.8" y="139.1">75.42</text>
<text x="229" y="140.8">75.49</text>
<text x="162.2" y="149.3">Proposed</text>
<text x="167.1" y="145.7">75.51</text>
<text x="124.4" y="150.2" transform="rotate(-90 124.4 150.2)">ridge</text>
<text x="127.7" y="150.7" transform="rotate(-90 127.7 150.7)">85.18</text>
<text x="162.2" y="152.2">Ground Floor</text>
<text x="162.3" y="155.1">Addition</text>
<text x="295.4" y="151.2">4 high</text>
<text x="125.3" y="157.2">g.f.l 77.88</text>
<text x="168.5" y="157.7">75.55</text>
<text x="258.7" y="160.7">4 high</text>
<text x="266.2" y="158.7">73.98</text>
<text x="106" y="167.3">Two Storey</text>
<text x="122.7" y="164.9">ridge 84.26</text>
<text x="150.5" y="162" transform="rotate(-90 150.5 162)">eave 83.05, lip 83.16</text>
<text x="196.5" y="165.4">g.f.l 75.7</text>
<text x="283.6" y="167.9">73.52</text>
<text x="305.8" y="167.8">72.17 t.k</text>
<text x="102.4" y="170.3">Rendered Cottage</text>
<text x="105.6" y="173.5">(Metal Roof)</text>
<text x="155.6" y="169.9">76.72</text>
<text x="206.4" y="172.7">Proposed First</text>
<text x="294.5" y="170.7">72.62</text>
<text x="109" y="176.9">No.34</text>
<text x="206.3" y="175.6">Floor Addition</text>
<text x="259.9" y="174.1">74.98</text>
<text x="259.1" y="182.8">Grass</text>
<text x="270.3" y="184.1">4 high</text>
<text x="150.7" y="186">76.77</text>
<text x="169.8" y="191.7">75.81</text>
<text x="146.9" y="194.3">4 high</text>
<text x="179.5" y="196.4">75.87</text>
<text x="200.2" y="198">Concrete</text>
<text x="223.4" y="196.2">g.f.l 75.71</text>
<text x="256.7" y="196">2 high</text>
<text x="294.8" y="192.2">3 high</text>
<text x="166.9" y="200.4" transform="rotate(-90 166.9 200.4)">77.75</text>
<text x="178.6" y="202.2">Grass</text>
<text x="211.9" y="199.1">75.66</text>
<text x="230.2" y="202.5">lip 77.83</text>
<text x="262.9" y="198.3">8 high</text>
<text x="336.2" y="200.7" transform="rotate(-90 336.2 200.7)">Approx.</text>
<text x="202.4" y="205.7">77.13</text>
<text x="277.4" y="206.5">74.53</text>
<text x="318.5" y="208.6" transform="rotate(-90 318.5 208.6)">By Survey</text>
<text x="333.3" y="205.4" transform="rotate(-90 333.3 205.4)">2.46 Proposed</text>
<text x="181.6" y="217.6">eave 83.14, lip 83.31</text>
<text x="315.6" y="217.6" transform="rotate(-90 315.6 217.6)">0.150 To 0.130 Existing</text>
<text x="185.8" y="225.3">Brick Cottage</text>
<text x="186.7" y="222.3">Two Storey</text>
<text x="240.1" y="222.2">Vacant</text>
<text x="187.5" y="228.4">(Tile Roof)</text>
<text x="189.2" y="234">Knox St</text>
<text x="189.7" y="231.5">No.36</text>
<text x="176.5" y="239.8">g.f.l 78.72</text>
<text x="175.9" y="243.3">1st f.l 81.1</text>
<text x="196.5" y="245.9" transform="rotate(-90 196.5 245.9)">ridge</text>
<text x="199.2" y="245.9" transform="rotate(-90 199.2 245.9)">85.18</text>
<text x="19.8" y="283.8">FOR:</text>
<text x="137.4" y="283.6">AT:</text>
<text x="283.1" y="283.9">SCALE:</text>
<text x="311.6" y="283.9">SHEET:</text>
<text x="340.9" y="283.9">JOB NO:</text>
</g>
</svg>
